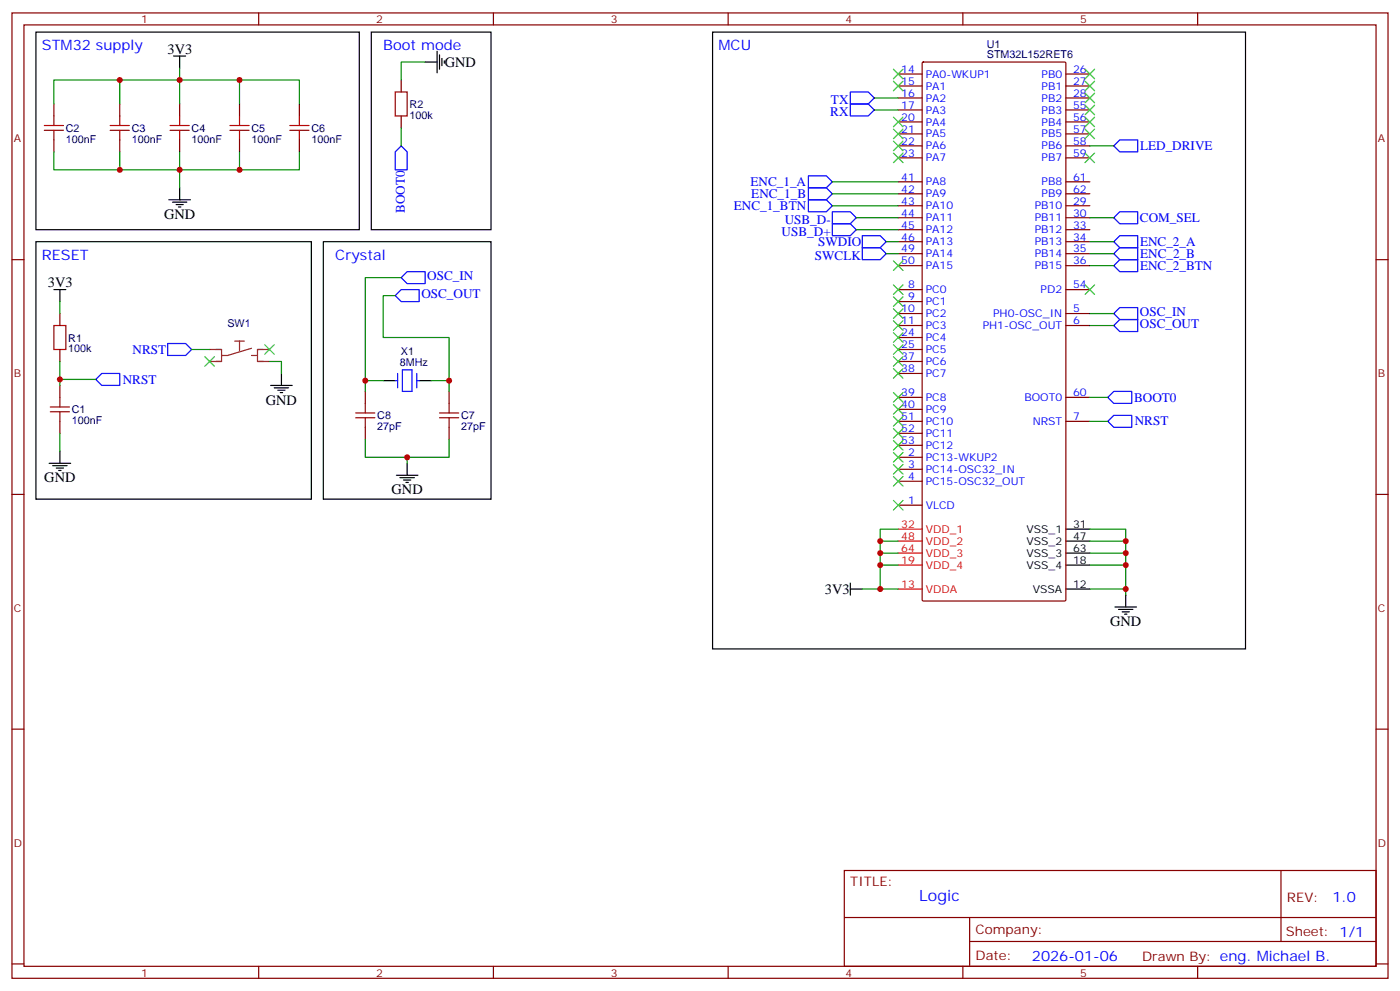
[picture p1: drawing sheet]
<svg xmlns="http://www.w3.org/2000/svg" width="412mm" height="292mm" viewBox="0 0 412 292" stroke-linecap="round" stroke-linejoin="round" font-family="sans-serif">
<g fill="none" stroke="#870000" stroke-width=".35">
<path d="M3.5 3.8h405.4v284.3h-405.4zM7.1 7.3h398.2v277.3h-398.2zM76.2 3.8v3.5M145.3 3.8v3.5M214.5 3.8v3.5M271.7 18.4l.3-.1h41.6l.4 .3v158.1l-.4 .3h-41.6l-.4-.3zM283.6 3.8v3.5M352.8 3.8v3.5M15.9 30.6v3.5M35.3 30.6v3.5M52.9 30.6v3.5M70.6 30.6v3.5"/>
<path d="M88.2 30.6v3.5M118.2 23.6v3.5M118.2 34.1v3.6M264.6 39.4h7M264.6 35.9h7M264.6 32.4h7M264.6 28.9h7M264.6 25.3h7M264.6 21.8h7M314 39.4h7M314 35.9h7M314 32.4h7"/>
<path d="M314 28.9h7M314 25.3h7M314 21.8h7M15.9 41.2v3.5M35.3 41.2v3.5M52.9 41.2v3.5M70.6 41.2v3.5M88.2 41.2v3.5M264.6 57.1h7M264.6 53.6h7M264.6 46.5h7M264.6 43h7"/>
<path d="M314 57.1h7M314 53.6h7M314 46.5h7M314 43h7M3.5 76.5h3.6M264.6 78.2h7M264.6 74.7h7M264.6 71.2h7M264.6 67.7h7M264.6 64.1h7M264.6 60.6h7M314 78.2h7"/>
<path d="M314 74.7h7M314 71.2h7M314 67.7h7M314 64.1h7M314 60.6h7M405.3 76.5h3.6M17.6 92.4v3.5M264.6 85.3h7M264.6 99.4h7M264.6 95.9h7M264.6 92.4h7M264.6 88.8h7"/>
<path d="M314 85.3h7M314 95.9h7M314 92.4h7M17.6 102.9v3.6M17.6 113.5v3.6M107.6 115.3v3.5M132.3 115.3v3.5M264.6 117.1h7M264.6 110h7M264.6 106.5h7M264.6 102.9h7M314 117.1h7"/>
<path d="M17.6 124.1v3.5M107.6 125.9v3.5M132.3 125.9v3.5M264.6 131.2h7M264.6 127.6h7M264.6 124.1h7M264.6 120.6h7M264.6 138.2h7M264.6 134.7h7M314 124.1h7M3.5 145.6h3.6M264.6 148.8h7"/>
<path d="M264.6 141.7h7M405.3 145.6h3.6M3.5 214.8h3.6M405.3 214.8h3.6M248.7 256.4h156.6v28.2h-156.6zM377.3 256.4v20.9M248.7 270.2h156.5M285.6 277.3h119.6M285.6 270.2v14.2M3.5 283.9h3.6M76.2 284.6v3.5M145.3 284.6v3.5"/>
<path d="M214.5 284.6v3.5M283.6 284.6v3.5M352.8 284.6v3.5M405.3 283.9h3.6"/>
</g>
<path d="M264.6 159.4h7M264.6 155.9h7M264.6 162.9h7M264.6 166.4h7M264.6 173.5h7" fill="none" stroke="#f00" stroke-width=".35"/>
<g fill="none" stroke="#000" stroke-width=".35">
<path d="M10.6 9.5h95.2v58.2h-95.2zM51.2 16.5h3.5M52.9 16.5v3.5M109.4 9.5h35.2v58.2h-35.2zM125.2 18.3h3.6M128.8 15.1v6.3M129.5 16.2v4.2M130.2 17.2v2.1M130.9 17.9v.7M209.9 9.5h157v181.6h-157zM49.7 58.8h6.4M50.8 59.5h4.2"/>
<path d="M52.9 55.3v3.5M10.6 71.2h81.1v75.8h-81.1zM51.9 60.3h2.1M52.6 61h.7M95.2 71.2h49.4v75.8h-49.4zM15.9 85.3h3.5M17.6 85.3v3.5M79.7 113.5h6.4M80.8 114.2h4.2M81.8 114.9h2.2M82.5 115.6h.8M82.9 110v3.5"/>
<path d="M112.9 112.1h3.5M123.5 112.1h3.5M14.5 136.5h6.3M15.5 137.2h4.3M16.6 137.9h2.1M17.3 138.6h.7M17.6 132.9v3.6M116.8 140h6.3M119.9 136.5v3.5M117.8 140.7h4.3M118.9 141.4h2.1M119.6 142.1h.7"/>
<path d="M314 159.4h7M314 155.9h7M250.5 173.5h3.5M250.5 171.7v3.6M314 162.9h7M314 166.4h7M314 173.5h7M328.4 178.8h6.4M329.5 179.5h4.2M331.6 175.3v3.5M330.6 180.2h2.1M331.3 180.9h.7"/>
</g>
<path d="M61.7 102.9h3.6v3.6h-3.6M69.1 100.5h2.9M70.6 100.5v2.8M74.1 102.6l-7.1 2.1h-1.7M74.1 104.7h1.7M79.4 102.9h-3.6v3.6h3.6" fill="none" stroke="#8c2424" stroke-width=".35"/>
<g fill="none" stroke="#008700" stroke-width=".35">
<path d="M125.2 18.3h-7v5.3M15.9 30.6v-7h37v7M35.3 23.6v7M52.9 20v3.6h35.3v7M70.6 23.6v7M118.2 37.7v5.3M257.5 32.4h7.1M257.5 28.9h7.1M15.9 44.7v5.3h19.4M35.3 44.7v5.3h52.9v-5.3M52.9 44.7v10.6M70.6 44.7v5.3"/>
<path d="M245.2 57.1h19.4M245.2 53.6h19.4M321 43h7.1M245.2 60.6h19.4M252.2 67.7h12.4M252.2 64.1h12.4M261.1 74.7h3.5M261.1 71.2h3.5M321 74.7h7.1M321 71.2h7.1M321 64.1h7.1M321 78.2h7.1"/>
<path d="M17.6 88.8v3.6M116.4 87.1h-3.5v12.3h19.4v12.7M118.2 81.8h-10.6v30.3M321 92.4h7.1M321 95.9h7.1M17.6 106.5v7M17.6 111.8h10.6M56.4 102.9h5.3M79.4 106.5h3.5v3.5M112.9 112.1h-5.3v3.2M127 112.1h5.3v3.2M321 117.1h5.3"/>
<path d="M17.6 127.6v5.3M107.6 129.4v5.3h12.3M132.3 129.4v5.3h-12.4v1.8M321 124.1h5.3M259.3 159.4h5.3M264.6 155.9h-5.3v17.6M321 159.4h10.6v3.5M321 155.9h10.6v3.5M254 173.5h10.6M259.3 162.9h5.3M259.3 166.4h5.3M321 173.5h10.6v1.8"/>
<path d="M321 166.4h10.6v7.1M321 162.9h10.6v3.5"/>
</g>
<g fill="none" stroke="#3c3" stroke-width=".35">
<path d="M263.2 38l2.8 2.9M263.2 20.4l2.8 2.8M263.2 23.9l2.8 2.8M263.2 34.5l2.8 2.8M266 38l-2.8 2.9M266 20.4l-2.8 2.8M266 23.9l-2.8 2.8M266 34.5l-2.8 2.8M319.6 38l2.8 2.9M319.6 34.5l2.8 2.8M319.6 31l2.8 2.8M319.6 27.4l2.8 2.9"/>
<path d="M319.6 23.9l2.8 2.8M319.6 20.4l2.8 2.8M322.4 27.4l-2.8 2.9M322.4 38l-2.8 2.9M322.4 34.5l-2.8 2.8M322.4 31l-2.8 2.8M322.4 23.9l-2.8 2.8M322.4 20.4l-2.8 2.8M263.2 45.1l2.8 2.8M263.2 41.6l2.8 2.8M266 45.1l-2.8 2.8M266 41.6l-2.8 2.8"/>
<path d="M319.6 45.1l2.8 2.8M322.4 45.1l-2.8 2.8M263.2 76.8l2.8 2.9M266 76.8l-2.8 2.9M263.2 83.9l2.8 2.8M263.2 87.4l2.8 2.8M263.2 90.9l2.8 2.9M263.2 94.5l2.8 2.8M263.2 98l2.8 2.8M266 83.9l-2.8 2.8M266 90.9l-2.8 2.9M266 87.4l-2.8 2.8"/>
<path d="M266 94.5l-2.8 2.8M266 98l-2.8 2.8M319.6 83.9l2.8 2.8M322.4 83.9l-2.8 2.8M60.3 105.1l2.8 2.8M63.1 105.1l-2.8 2.8M78 101.5l2.8 2.9M80.8 101.5l-2.8 2.9M263.2 101.5l2.8 2.9M263.2 105.1l2.8 2.8M263.2 108.6l2.8 2.8M263.2 115.6l2.8 2.9"/>
<path d="M263.2 119.2l2.8 2.8M266 101.5l-2.8 2.9M266 105.1l-2.8 2.8M266 108.6l-2.8 2.8M266 115.6l-2.8 2.9M266 119.2l-2.8 2.8M263.2 122.7l2.8 2.8M263.2 126.2l2.8 2.8M263.2 129.8l2.8 2.8M263.2 133.3l2.8 2.8M263.2 136.8l2.8 2.8M266 122.7l-2.8 2.8"/>
<path d="M266 126.2l-2.8 2.8M266 129.8l-2.8 2.8M266 133.3l-2.8 2.8M266 136.8l-2.8 2.8M263.2 147.4l2.8 2.8M263.2 140.3l2.8 2.9M266 147.4l-2.8 2.8M266 140.3l-2.8 2.9"/>
</g>
<g fill="none" stroke="#a10000" stroke-width=".35">
<path d="M13.1 37h5.6M13.1 38.4h5.6M15.9 34.1v2.9M15.9 38.4v2.8M32.5 37h5.6M32.5 38.4h5.6M35.3 34.1v2.9M35.3 38.4v2.8M50.1 37h5.6M50.1 38.4h5.6M52.9 34.1v2.9M52.9 38.4v2.8"/>
<path d="M67.7 37h5.7M67.7 38.4h5.7M70.6 34.1v2.9M70.6 38.4v2.8M85.4 37h5.6M85.4 38.4h5.6M88.2 34.1v2.9M88.2 38.4v2.8M116.4 27.1h3.5v7h-3.5zM15.9 95.9h3.5v7h-3.5zM14.8 119.9h5.7M17.6 117.1v2.8"/>
<path d="M107.6 118.8v2.8M132.3 118.8v2.8M14.8 121.3h5.7M17.6 121.3v2.8M104.8 121.6h5.6M104.8 123h5.6M107.6 123v2.9M129.5 121.6h5.6M129.5 123h5.6M132.3 123v2.9"/>
</g>
<g fill="none" stroke="#00f" stroke-width=".35">
<path d="M250.5 27.1h5.3l1.7 1.8-1.7 1.7h-5.3zM250.5 30.6h5.3l1.7 1.8-1.7 1.7h-5.3zM118.2 43l1.7 1.7v5.3h-3.5v-5.3zM238.1 51.8h5.3l1.8 1.8-1.8 1.7h-5.3zM238.1 55.3h5.3l1.8 1.8-1.8 1.7h-5.3zM238.1 58.8h5.3l1.8 1.8-1.8 1.8h-5.3zM328.1 43l1.7-1.8h5.3v3.5h-5.3zM245.2 65.9h5.3l1.7 1.8-1.7 1.7h-5.3zM245.2 62.4h5.3l1.7 1.7-1.7 1.8h-5.3zM254 73h5.3l1.8 1.7-1.8 1.8h-5.3zM254 69.4h5.3l1.8 1.8-1.8 1.8h-5.3zM328.1 74.7l1.7-1.7h5.3v3.5h-5.3z"/>
<path d="M329.8 62.4h5.3v3.5h-5.3l-1.7-1.8zM329.8 69.4h5.3v3.6h-5.3l-1.7-1.8zM329.8 76.5h5.3v3.5h-5.3l-1.7-1.8zM116.4 87.1l1.8-1.8h5.3v3.5h-5.3zM118.2 81.8l1.7-1.8h5.3v3.5h-5.3zM328.1 92.4l1.7-1.8h5.3v3.5h-5.3zM329.8 94.1h5.3v3.5h-5.3l-1.7-1.7zM28.2 111.8l1.8-1.8h5.3v3.5h-5.3zM49.4 101.2h5.3l1.7 1.7-1.7 1.8h-5.3zM116.4 112.1h.7M117.1 110v4.2M118.5 108.9h2.9v6.4h-2.9z"/>
<path d="M122.8 110v4.2M122.8 112.1h.7M326.3 117.1l1.8-1.8h5.3v3.5h-5.3zM326.3 124.1l1.8-1.8h5.3v3.6h-5.3z"/>
</g>
<g fill="#c00">
<circle cx="17.6" cy="111.8" r=".88"/>
<circle cx="331.6" cy="173.5" r=".88"/>
<circle cx="331.6" cy="166.4" r=".88"/>
<circle cx="331.6" cy="162.9" r=".88"/>
<circle cx="331.6" cy="159.4" r=".88"/>
<circle cx="52.9" cy="23.6" r=".88"/>
<circle cx="35.3" cy="23.6" r=".88"/>
<circle cx="70.6" cy="23.6" r=".88"/>
<circle cx="52.9" cy="50" r=".88"/>
<circle cx="70.6" cy="50" r=".88"/>
<circle cx="35.3" cy="50" r=".88"/>
<circle cx="259.3" cy="173.5" r=".88"/>
<circle cx="259.3" cy="159.4" r=".88"/>
<circle cx="259.3" cy="162.9" r=".88"/>
<circle cx="259.3" cy="166.4" r=".88"/>
<circle cx="119.9" cy="134.7" r=".88"/>
<circle cx="107.6" cy="112.1" r=".88"/>
<circle cx="132.3" cy="112.1" r=".88"/>
</g>
<text font-size="4.6" fill="#00f" x="270.8" y="265.4">Logic</text>
<g font-size="4.2" fill="#00f">
<text x="12.3" y="14.7">STM32 supply</text>
<text x="112.9" y="14.7">Boot mode</text>
<text x="211.7" y="14.7">MCU</text>
<text x="12.3" y="76.5">RESET</text>
<text x="98.8" y="76.5">Crystal</text>
<text x="392.5" y="265.7">1.0</text>
<text x="304" y="283">2026-01-06</text>
</g>
<g font-size="4.2">
<text x="49.4" y="15.8">3V3</text>
<text x="131.1" y="19.7">GND</text>
<text x="48.3" y="64.5">GND</text>
<text x="14.1" y="84.6">3V3</text>
<text x="78.3" y="119.2">GND</text>
<text x="13.1" y="142.1">GND</text>
<text x="115.4" y="145.6">GND</text>
<text x="243" y="174.9">3V3</text>
<text x="327" y="184.4">GND</text>
</g>
<g font-size="3.9" fill="#00f">
<text x="244.6" y="34.1">RX</text>
<text x="244.8" y="30.6">TX</text>
<text x="335.8" y="44.2">LED_DRIVE</text>
<text x="221.1" y="54.8">ENC_1_A</text>
<text x="221.3" y="58.3">ENC_1_B</text>
<text x="119.3" y="62.7" transform="rotate(-90 119.3 62.7)">BOOT0</text>
<text x="216.2" y="61.9">ENC_1_BTN</text>
<text x="231.1" y="65.9">USB_D-</text>
<text x="335.8" y="65.5">COM_SEL</text>
<text x="230.3" y="69.4">USB_D+</text>
<text x="240" y="76.5">SWCLK</text>
<text x="241" y="72.3">SWDIO</text>
<text x="335.8" y="72.5">ENC_2_A</text>
<text x="335.8" y="76.1">ENC_2_B</text>
<text x="125.9" y="82.5">OSC_IN</text>
<text x="335.8" y="79.6">ENC_2_BTN</text>
<text x="124.1" y="87.8">OSC_OUT</text>
<text x="335.8" y="93.1">OSC_IN</text>
<text x="335.8" y="96.6">OSC_OUT</text>
<text x="39.1" y="104.2">NRST</text>
<text x="36.2" y="113">NRST</text>
<text x="334.1" y="118.4">BOOT0</text>
<text x="334.3" y="125.3">NRST</text>
</g>
<g font-size="3.9" fill="#800">
<text x="250.5" y="261">TITLE:</text>
<text x="379.1" y="265.7">REV:</text>
<text x="287.4" y="275.2">Company:</text>
<text x="378.7" y="275.8">Sheet: 1/1</text>
<text x="287.4" y="282.9">Date:</text>
<text x="336.4" y="282.9">Drawn By: eng. Michael B.</text>
</g>
<g font-size="3.2" fill="#800">
<text x="41.6" y="6.8">1</text>
<text x="110.8" y="6.8">2</text>
<text x="179.9" y="6.8">3</text>
<text x="249.1" y="6.8">4</text>
<text x="318.2" y="6.8">5</text>
<text x="4.1" y="41.9">A</text>
<text x="405.9" y="41.9">A</text>
<text x="4.1" y="111.1">B</text>
<text x="405.9" y="111.1">B</text>
<text x="4.1" y="180.2">C</text>
<text x="405.9" y="180.2">C</text>
<text x="4.1" y="249.3">D</text>
<text x="405.9" y="249.3">D</text>
<text x="41.6" y="287.6">1</text>
<text x="110.8" y="287.6">2</text>
<text x="179.9" y="287.6">3</text>
<text x="249.1" y="287.6">4</text>
<text x="318.2" y="287.6">5</text>
</g>
<g font-size="3.2" fill="#000080">
<text x="290.7" y="17.2">STM32L152RET6</text>
<text x="290.7" y="14">U1</text>
<text x="120.6" y="34.9">100k</text>
<text x="120.6" y="31.8">R2</text>
<text x="19.4" y="42">100nF</text>
<text x="19.4" y="38.8">C2</text>
<text x="38.8" y="42">100nF</text>
<text x="38.8" y="38.8">C3</text>
<text x="56.4" y="42">100nF</text>
<text x="56.4" y="38.8">C4</text>
<text x="74.1" y="42">100nF</text>
<text x="74.1" y="38.8">C5</text>
<text x="91.7" y="42">100nF</text>
<text x="91.7" y="38.8">C6</text>
<text x="20.1" y="100.6">R1</text>
<text x="67" y="96.2">SW1</text>
<text x="20.1" y="103.7">100k</text>
<text x="117.8" y="107.9">8MHz</text>
<text x="118.1" y="104.7">X1</text>
<text x="21.2" y="124.9">100nF</text>
<text x="21.2" y="121.7">C1</text>
<text x="111.1" y="123.5">C8</text>
<text x="135.8" y="123.5">C7</text>
<text x="111.1" y="126.7">27pF</text>
<text x="135.8" y="126.7">27pF</text>
</g>
<g font-size="3.2" fill="#00f">
<text x="265.5" y="21.4">14</text>
<text x="272.7" y="22.9">PA0-WKUP1</text>
<text x="306.8" y="22.9">PB0</text>
<text x="316.1" y="21.4">26</text>
<text x="265.5" y="28.5">16</text>
<text x="265.5" y="25">15</text>
<text x="272.7" y="29.9">PA2</text>
<text x="272.7" y="26.4">PA1</text>
<text x="306.8" y="29.9">PB2</text>
<text x="306.8" y="26.4">PB1</text>
<text x="316.1" y="28.5">28</text>
<text x="316.1" y="25">27</text>
<text x="265.5" y="35.6">20</text>
<text x="265.5" y="32">17</text>
<text x="272.7" y="33.4">PA3</text>
<text x="306.8" y="33.4">PB3</text>
<text x="316.1" y="35.6">56</text>
<text x="316.1" y="32">55</text>
<text x="265.5" y="39.1">21</text>
<text x="272.7" y="40.5">PA5</text>
<text x="272.7" y="37">PA4</text>
<text x="306.8" y="40.5">PB5</text>
<text x="306.8" y="37">PB4</text>
<text x="316.1" y="39.1">57</text>
<text x="265.5" y="46.1">23</text>
<text x="265.5" y="42.6">22</text>
<text x="272.7" y="47.6">PA7</text>
<text x="272.7" y="44">PA6</text>
<text x="306.8" y="47.6">PB7</text>
<text x="306.8" y="44">PB6</text>
<text x="316.1" y="46.1">59</text>
<text x="316.1" y="42.6">58</text>
<text x="265.5" y="53.2">41</text>
<text x="316.1" y="53.2">61</text>
<text x="265.5" y="56.7">42</text>
<text x="272.7" y="58.1">PA9</text>
<text x="272.7" y="54.6">PA8</text>
<text x="306.8" y="58.1">PB9</text>
<text x="306.8" y="54.6">PB8</text>
<text x="316.1" y="56.7">62</text>
<text x="265.5" y="63.8">44</text>
<text x="265.5" y="60.3">43</text>
<text x="272.7" y="65.2">PA11</text>
<text x="272.7" y="61.7">PA10</text>
<text x="304.8" y="65.2">PB11</text>
<text x="304.8" y="61.7">PB10</text>
<text x="316.1" y="63.8">30</text>
<text x="316.1" y="60.3">29</text>
<text x="265.5" y="70.8">46</text>
<text x="265.5" y="67.3">45</text>
<text x="272.7" y="68.7">PA12</text>
<text x="304.8" y="68.7">PB12</text>
<text x="316.1" y="70.8">34</text>
<text x="316.1" y="67.3">33</text>
<text x="265.5" y="77.9">50</text>
<text x="265.5" y="74.4">49</text>
<text x="272.7" y="75.8">PA14</text>
<text x="272.7" y="72.2">PA13</text>
<text x="304.8" y="75.8">PB14</text>
<text x="304.8" y="72.2">PB13</text>
<text x="316.1" y="77.9">36</text>
<text x="316.1" y="74.4">35</text>
<text x="272.7" y="79.3">PA15</text>
<text x="304.8" y="79.3">PB15</text>
<text x="267.5" y="88.5">9</text>
<text x="267.5" y="84.9">8</text>
<text x="272.7" y="89.9">PC1</text>
<text x="272.7" y="86.4">PC0</text>
<text x="306.5" y="86.4">PD2</text>
<text x="316.1" y="84.9">54</text>
<text x="265.5" y="95.5">11</text>
<text x="265.5" y="92">10</text>
<text x="272.7" y="93.4">PC2</text>
<text x="292.5" y="93.4">PH0-OSC_IN</text>
<text x="316.1" y="95.5">6</text>
<text x="316.1" y="92">5</text>
<text x="265.5" y="99.1">24</text>
<text x="272.7" y="100.5">PC4</text>
<text x="272.7" y="96.9">PC3</text>
<text x="289.5" y="96.9">PH1-OSC_OUT</text>
<text x="265.5" y="106.1">37</text>
<text x="265.5" y="102.6">25</text>
<text x="272.7" y="107.5">PC6</text>
<text x="272.7" y="104">PC5</text>
<text x="265.5" y="109.6">38</text>
<text x="272.7" y="111.1">PC7</text>
<text x="265.5" y="116.7">39</text>
<text x="272.7" y="118.1">PC8</text>
<text x="301.8" y="118.1">BOOT0</text>
<text x="316.1" y="116.7">60</text>
<text x="265.5" y="123.8">51</text>
<text x="265.5" y="120.2">40</text>
<text x="272.7" y="125.2">PC10</text>
<text x="272.7" y="121.6">PC9</text>
<text x="304.2" y="125.2">NRST</text>
<text x="316.1" y="123.8">7</text>
<text x="265.5" y="130.8">53</text>
<text x="265.5" y="127.3">52</text>
<text x="272.7" y="128.7">PC11</text>
<text x="267.5" y="137.9">3</text>
<text x="267.5" y="134.3">2</text>
<text x="272.7" y="132.2">PC12</text>
<text x="272.7" y="135.7">PC13-WKUP2</text>
<text x="267.5" y="141.4">4</text>
<text x="272.7" y="142.8">PC15-OSC32_OUT</text>
<text x="272.7" y="139.3">PC14-OSC32_IN</text>
<text x="267.5" y="148.4">1</text>
<text x="272.7" y="149.9">VLCD</text>
</g>
<g font-size="3.2" fill="#f00">
<text x="265.5" y="155.5">32</text>
<text x="265.5" y="159">48</text>
<text x="272.7" y="160.4">VDD_2</text>
<text x="272.7" y="156.9">VDD_1</text>
<text x="265.5" y="162.6">64</text>
<text x="265.5" y="166.1">19</text>
<text x="272.7" y="164">VDD_3</text>
<text x="272.7" y="167.5">VDD_4</text>
<text x="265.5" y="173.1">13</text>
<text x="272.7" y="174.6">VDDA</text>
</g>
<g font-size="3.2">
<text x="316.1" y="155.5">31</text>
<text x="302.4" y="160.4">VSS_2</text>
<text x="302.4" y="156.9">VSS_1</text>
<text x="316.1" y="159">47</text>
<text x="302.4" y="164">VSS_3</text>
<text x="302.4" y="167.5">VSS_4</text>
<text x="316.1" y="162.6">63</text>
<text x="316.1" y="166.1">18</text>
<text x="316.1" y="173.1">12</text>
<text x="304.2" y="174.6">VSSA</text>
</g>
</svg>
